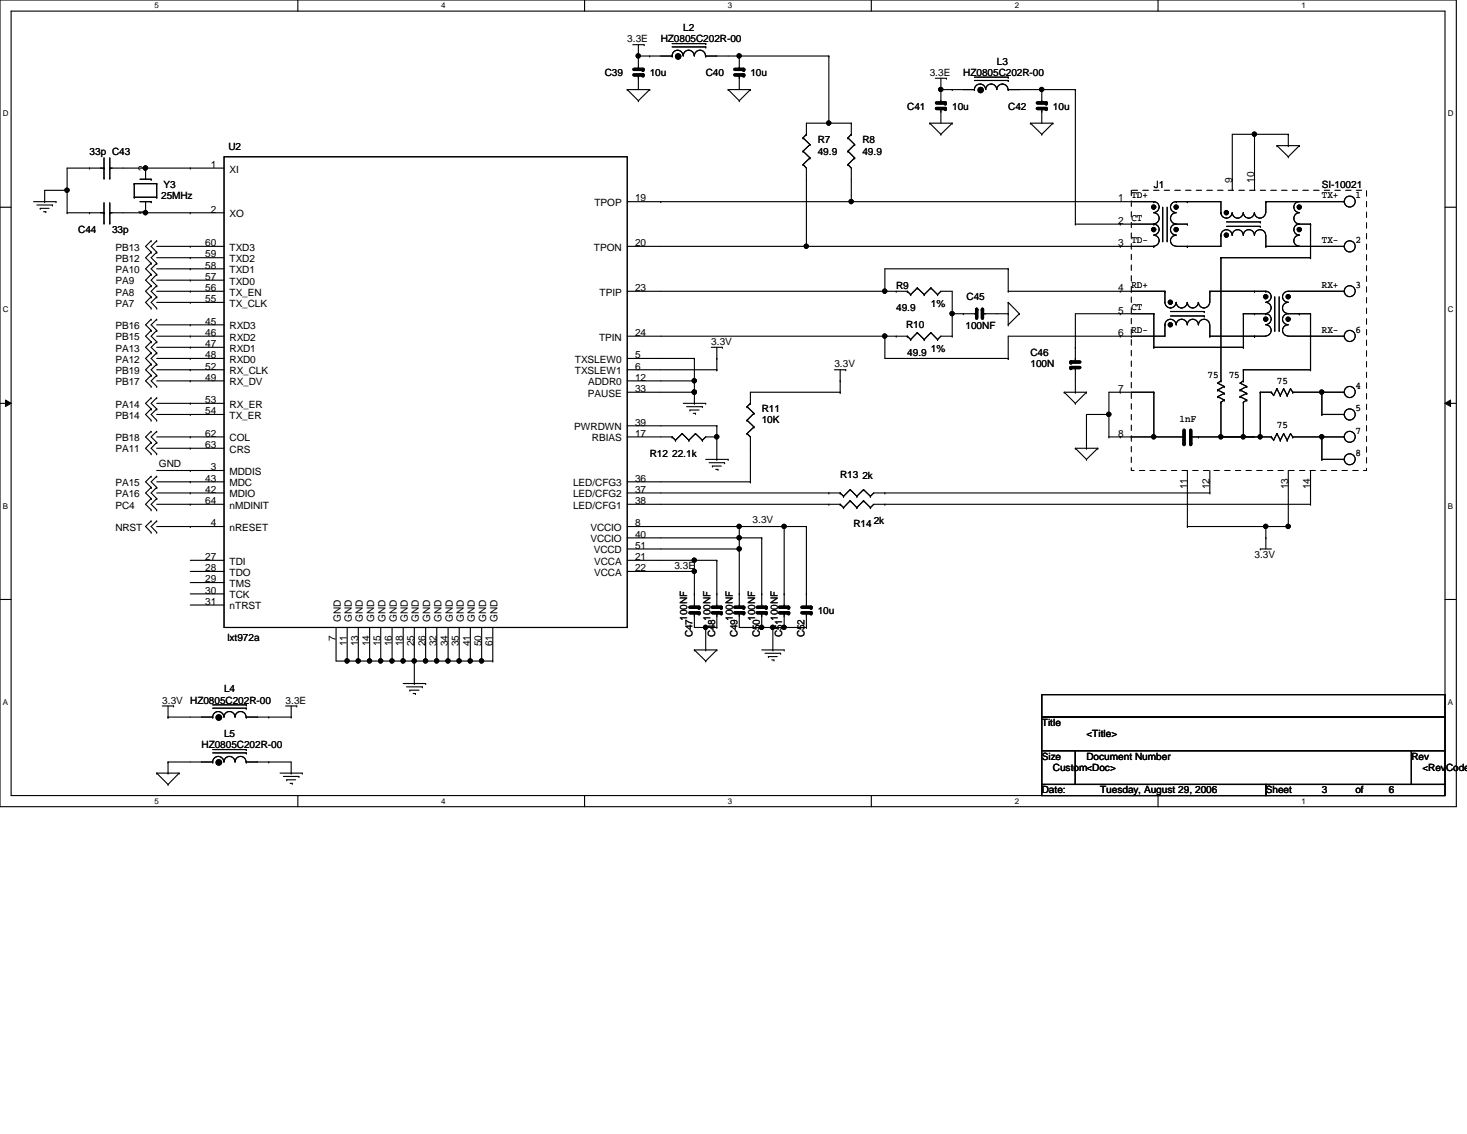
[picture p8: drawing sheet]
<svg xmlns="http://www.w3.org/2000/svg" width="279mm" height="216mm" viewBox="0 0 279 216" stroke-linecap="round" stroke-linejoin="round" font-family="sans-serif">
<path d="M0 0h277.4v153.6h-277.4zM2.1 2.1h273.1v149.4h-273.1z" fill="none" stroke="#000" stroke-width=".21"/>
<g fill="#fff">
<path d="M29.4 .2h.8v1.7h-.8z"/>
<path d="M29.4 151.7h.8v1.7h-.8z"/>
</g>
<path d="M56.7 0v2.1M56.7 151.5v2.1" fill="none" stroke="#000" stroke-width=".21"/>
<g fill="#fff">
<path d="M84 .2h.8v1.7h-.8z"/>
<path d="M84 151.7h.8v1.7h-.8z"/>
</g>
<path d="M111.3 0v2.1M111.3 151.5v2.1" fill="none" stroke="#000" stroke-width=".21"/>
<g fill="#fff">
<path d="M138.6 .2h.8v1.7h-.8z"/>
<path d="M138.6 151.7h.8v1.7h-.8z"/>
</g>
<path d="M165.9 0v2.1M165.9 151.5v2.1" fill="none" stroke="#000" stroke-width=".21"/>
<g fill="#fff">
<path d="M193.3 .2h.8v1.7h-.8z"/>
<path d="M193.3 151.7h.8v1.7h-.8z"/>
</g>
<path d="M220.6 0v2.1M220.6 151.5v2.1" fill="none" stroke="#000" stroke-width=".21"/>
<g fill="#fff">
<path d="M247.9 .2h.8v1.7h-.8z"/>
<path d="M247.9 151.7h.8v1.7h-.8z"/>
<path d="M.6 20.8h1v1.7h-1z"/>
<path d="M275.8 20.8h1v1.7h-1z"/>
<path d="M.6 58.1h1v1.7h-1z"/>
<path d="M275.8 58.1h1v1.7h-1z"/>
</g>
<path d="M0 39.5h2.1M275.2 39.5h2.1" fill="none" stroke="#000" stroke-width=".21"/>
<g fill="#fff">
<path d="M.6 95.5h.9v1.7h-.9z"/>
<path d="M275.8 95.5h.9v1.7h-.9z"/>
</g>
<path d="M0 76.8h2.1M275.2 76.8h2.1" fill="none" stroke="#000" stroke-width=".21"/>
<path d="M1.1 76.2l1 .6-1 .6zM275.2 76.8l1.1-.6v1.2z" fill="#000"/>
<path d="M1.1 76.2l1 .6-1 .6zM275.2 76.8l1.1-.6v1.2z" fill="none" stroke="#000" stroke-width=".19"/>
<g fill="#fff">
<path d="M.6 132.8h.9v1.7h-.9z"/>
<path d="M275.8 132.8h.9v1.7h-.9z"/>
</g>
<g fill="none" stroke="#000" stroke-width=".21">
<path d="M119.5 17.1h.1M119.5 17.1h4.2M119.5 17.1l2.1 2.1M120.5 8.5h2.2M121.6 10.7h.1M121.6 19.2h.1M121.6 13.2h.1M121.6 14.3h.1M121.6 10.7h6.4M121.6 8.5v4.7M121.6 14.3v2.8M122.7 8.5h.1"/>
<path d="M123.7 10.7h.1M123.7 17.1h.1M123.7 17.1l-2.1 2.1M128 10.7h.1M128 8.9h6.4M128 8.3h6.4M130.1 10.6a1.04 1.04 0 0 0-1.1-1 1.04 1.04 0 0 0-1 1.1M132.2 10.6a1.04 1.04 0 0 0-1.1-1 1.04 1.04 0 0 0-1 1.1M134.4 10.6a1.06 1.06 0 0 0-1.1-1 1.06 1.06 0 0 0-1.1 1.1M134.4 10.7h.1M134.4 8.9h.1M134.4 8.3h.1"/>
<path d="M134.4 10.7h23.5M138.7 17.1h.1M138.7 17.1h4.2M138.7 17.1l2.1 2.1M140.8 10.7h.1M140.8 19.2h.1M140.8 13.2h.1M140.8 14.3h.1M140.8 10.7v2.5M140.8 14.3v2.8M142.9 17.1h.1M142.9 17.1l-2.1 2.1"/>
<path d="M157.9 10.7h.1M157.9 10.7v12.8M178.1 14.9h2.2M179.2 17.1h.1M179.2 19.6h.1M179.2 17.1h6.4M179.2 14.9v4.7M180.3 14.9h.1M181.4 17.1h.1M185.6 17.1a1.06 1.06 0 0 1 1-1.1 1.06 1.06 0 0 1 1.1 1.1M185.6 17.1h.1M185.6 15.3h6.4"/>
<path d="M185.6 14.7h6.4M187.7 17.1a1.04 1.04 0 0 1 1.1-1.1 1.04 1.04 0 0 1 1 1.1M189.9 17.1a1.06 1.06 0 0 1 1-1.1 1.06 1.06 0 0 1 1.1 1.1M192 17.1h.1M192 15.3h.1M192 14.7h.1M192 17.1h12.8M198.4 17.1h.1M198.4 19.6h.1M198.4 17.1v2.5M204.8 17.1h.1M204.8 17.1v25.6"/>
<path d="M6.4 38.4h4.3M7 39h3M7.7 39.7h.1M7.7 39.7h1.7M8.5 38.4h.1M10 39h.1M10.7 38.4h.1M12.8 36.2h.1M12.8 36.2h-4.3v2.2M17.1 32h.1M19.8 33.9h.1M19.8 32h.1"/>
<path d="M19.8 32h-7v8.5M19.8 30.1v3.8M19.8 38.6v3.9M20.9 32h.1M20.9 33.9h.1M20.9 32h21.8M20.9 30.1v3.8M20.9 38.6v3.9M25.6 35h.1M25.6 37.5h.1M25.6 37.5h4.2M25.6 35h4.2"/>
<path d="M25.6 35v2.5M26.7 38.4h2.1M26.7 34.1h2.1M27.7 32h.1M27.7 32v2.1M27.7 38.4v2.1M28.8 38.4h.1M28.8 34.1h.1M29.8 37.5h.1M29.8 35h.1M29.8 35v2.5M36.2 32h.1"/>
<path d="M42.7 29.8h76.8v89.7h-76.8zM119.5 38.4h100.3M125.9 38.4h.1M153 26.2h.1M153 28.8h.1M153 31.3h.1M153 31.3l.6 .7v14.9M153 26.2l1.3 1.3M153 28.8l1.3 1.3M153.6 25.6h.1M153.6 25.6l-.6 .6M154.3 27.5h.1"/>
<path d="M154.3 30.1h.1M154.3 27.5l-1.3 1.3M154.3 30.1l-1.3 1.2M157.9 23.5h.1M161.5 26.2h.1M161.5 28.8h.1M161.5 31.3h.1M161.5 31.3l.6 .7v6.4M161.5 26.2l1.3 1.3M161.5 28.8l1.3 1.3M162.1 23.5h.1M162.1 38.4h.1"/>
<path d="M162.1 25.6h.1M162.1 23.5h-8.5v2.1M162.1 23.5v2.1M162.1 25.6l-.6 .6M162.8 27.5h.1M162.8 30.1h.1M162.8 27.5l-1.3 1.3M162.8 30.1l-1.3 1.2M177.1 23.5h.1M177.1 23.5h4.3M177.1 23.5l2.1 2.1M179.2 25.6h.1"/>
<path d="M179.2 20.7h.1M179.2 20.7v2.8M181.4 23.5h.1M181.4 23.5l-2.2 2.1M196.3 23.5h.1M196.3 23.5h4.2M196.3 23.5l2.1 2.1M198.4 25.6h.1M198.4 20.7h.1M198.4 20.7v2.8M200.5 23.5h.1M200.5 23.5l-2.1 2.1"/>
<path d="M219.8 38.4a1.04 1.04 0 0 1 1 1 1.04 1.04 0 0 1-1 1.1M219.8 38.4h.1M221.4 39.5v6.3M222.3 39.5v6.3M224 38.4a1.04 1.04 0 0 0-1.1 1 1.04 1.04 0 0 0 1.1 1.1M224 38.4h.1M224 38.4h8.5v2.1M226.1 38.4h.1M234.7 34.1h.1M238.9 34.1h.1M238.9 25.6h.1M238.9 25.6v10.6"/>
<path d="M241.1 38.4h.1M241.1 38.4h14.9M241.1 38.4v2.1M243.2 27.7h.1M243.2 27.7h4.3M243.2 27.7l2.2 2.1M245.4 25.6h.1M245.4 27.7h.1M245.4 29.8h.1M245.4 25.6h-10.7v10.6M245.4 25.6v2.1M247.5 27.7h.1"/>
<path d="M247.5 38.4a1.04 1.04 0 0 0-1.1 1 1.04 1.04 0 0 0 1.1 1.1M247.5 27.7l-2.1 2.1M256 38.4h.1M8.3 40.3h.4M8.7 40.3h.1M12.8 40.5h.1M12.8 40.5h7M17.1 40.5h.1M19.8 42.5h.1M19.8 40.5h.1M20.9 40.5h.1M20.9 42.5h.1"/>
<path d="M20.9 40.5h21.8M27.7 40.5h.1M28.8 45.8h.1M28.8 48h.1M28.8 50.1h.1M28.8 52.2h.1M28.8 54.4h.1M28.8 56.5h.1M28.8 58.7h.1M28.8 45.8l-1.1 1.1 1.1 1.1M28.8 48l-1.1 1.1 1.1 1M28.8 50.1l-1.1 1.1 1.1 1"/>
<path d="M28.8 52.2l-1.1 1.1 1.1 1.1M28.8 54.4l-1.1 1.1 1.1 1M28.8 56.5l-1.1 1.1 1.1 1.1M29.8 45.8h.1M29.8 48h.1M29.8 50.1h.1M29.8 52.2h.1M29.8 54.4h.1M29.8 56.5h.1M29.8 58.7h.1M29.8 46.9h12.9M29.8 49.1h12.9"/>
<path d="M29.8 51.2h12.9M29.8 53.3h12.9M29.8 55.5h12.9M29.8 57.6h12.9M29.8 45.8l-1 1.1 1 1.1M29.8 48l-1 1.1 1 1M29.8 50.1l-1 1.1 1 1M29.8 52.2l-1 1.1 1 1.1M29.8 54.4l-1 1.1 1 1M29.8 56.5l-1 1.1 1 1.1M36.2 46.9h.1M36.2 49.1h.1"/>
<path d="M36.2 51.2h.1M36.2 53.3h.1M36.2 55.5h.1M36.2 57.6h.1M36.2 40.5h.1M119.5 46.9h100.3M119.5 55.5h53.3M153.6 46.9h.1M168.5 55.5h.1M170.7 55.5h.1M172.8 55.5h.1M172.8 55.5l.6 .6"/>
<path d="M173.4 56.1h.1M174.7 54.8h.1M174.7 54.8l-1.3 1.3M174.7 54.8l1.3 1.3M176 56.1h.1M177.3 54.8h.1M177.3 54.8l-1.3 1.3M177.3 54.8l1.3 1.3M178.6 56.1h.1M178.6 56.1l.6-.6h2.2v8.5M181.4 59.7h.1M181.4 59.7h4.6"/>
<path d="M183.5 59.7h.1M186 59.7h.1M187.1 59.7h.1M187.1 59.7h4.9M192 51.2h.1M192 59.7h.1M192 55.5h.1M192 57.6h.1M192 51.2h-23.5v4.3M192 55.5h29.9M192 51.2v4.3M192 57.6v4.2"/>
<path d="M192 57.6l2.1 2.1M194.1 59.7h.1M194.1 59.7l-2.1 2.1M204.8 42.7h.1M204.8 42.7h15M213.4 59.7h.1M213.4 42.7h.1M213.4 55.5h.1M213.4 46.9h.1M215.5 55.5h.1M219.8 40.5a1.06 1.06 0 0 1 1 1.1 1.06 1.06 0 0 1-1 1M219.8 42.7a1.04 1.04 0 0 1 1 1 1.04 1.04 0 0 1-1 1"/>
<path d="M219.8 44.8a1.04 1.04 0 0 1 1 1 1.04 1.04 0 0 1-1 1.1M219.8 42.7h.1M219.8 46.9h.1M219.8 59.7h.1M219.8 59.7h-15v9.2M219.8 59.7v6.4M221.4 45.8h.1M221.9 55.5v2.1a1.06 1.06 0 0 0 1 1 1.06 1.06 0 0 0 1.1-1M221.9 55.5h.1M222.3 45.8h.1M222.9 59.3h6.5M224 40.5a1.06 1.06 0 0 0-1.1 1 1.06 1.06 0 0 0 1.1 1.1"/>
<path d="M224 44.8a1.04 1.04 0 0 0-1.1 1 1.04 1.04 0 0 0 1.1 1.1M224 57.6a1.04 1.04 0 0 0 1.1 1 1.04 1.04 0 0 0 1-1M226.1 42.7h-2.1a1.04 1.04 0 0 0-1.1 1 1.04 1.04 0 0 0 1.1 1M226.1 46.9h.1M226.1 42.7h.1M226.1 57.6a1.04 1.04 0 0 0 1.1 1 1.04 1.04 0 0 0 1-1M228.3 57.6a1.06 1.06 0 0 0 1 1 1.06 1.06 0 0 0 1.1-1M229.4 59.3h.1M230.4 55.5h.1M230.4 55.5h10.7M230.4 55.5v2.1M232.5 40.5a1.06 1.06 0 0 0 1.1 1 1.06 1.06 0 0 0 1.1-1"/>
<path d="M232.5 44.8a1.06 1.06 0 0 1 1.1-1.1 1.06 1.06 0 0 1 1.1 1.1M232.5 40.5h.1M232.5 44.8h.1M232.5 49.1h.1M232.5 44.8v2.1h-8.5M232.5 49.1h17.1M232.5 49.1v23.4M233.6 42.2h6.4M233.6 43.1h6.4M234.7 40.5a1.04 1.04 0 0 0 1 1 1.04 1.04 0 0 0 1.1-1M234.7 44.8a1.04 1.04 0 0 1 1-1.1 1.04 1.04 0 0 1 1.1 1.1M236.8 40.5a1.04 1.04 0 0 0 1 1 1.04 1.04 0 0 0 1.1-1"/>
<path d="M236.8 44.8a1.04 1.04 0 0 1 1-1.1 1.04 1.04 0 0 1 1.1 1.1M236.8 59.7h.1M236.8 59.7h4.3M236.8 59.7v6.4M238.9 40.5a1.06 1.06 0 0 0 1.1 1 1.06 1.06 0 0 0 1-1M238.9 44.8a1.06 1.06 0 0 1 1.1-1.1 1.06 1.06 0 0 1 1 1.1M238.9 55.5h.1M238.9 59.7h.1M240 42.2h.1M240 43.1h.1M241.1 46.9h.1M241.1 59.7a1.04 1.04 0 0 1 1 1.1 1.04 1.04 0 0 1-1 1"/>
<path d="M241.1 59.7h.1M241.1 57.6a1.06 1.06 0 0 1 1 1 1.06 1.06 0 0 1-1 1.1M241.1 55.5a1.04 1.04 0 0 1 1 1 1.04 1.04 0 0 1-1 1M241.1 55.5h.1M241.1 46.9h14.9M241.1 44.8v2.1M242.8 56.5v6.4M243.6 56.5v6.4M245.4 57.6a1.06 1.06 0 0 0-1.1 1 1.06 1.06 0 0 0 1 1.1M247.5 59.7h.1M247.5 40.5a1.06 1.06 0 0 0-1.1 1.1 1.06 1.06 0 0 0 1.1 1M247.5 44.8a1.04 1.04 0 0 0-1.1 1 1.04 1.04 0 0 0 1.1 1.1"/>
<path d="M249.6 59.7h-4.2a1.04 1.04 0 0 0-1.1 1 1.04 1.04 0 0 0 1 1.1M249.6 59.7h.1M249.6 42.7h-2.1a1.04 1.04 0 0 0-1.1 1 1.04 1.04 0 0 0 1.1 1M249.6 42.7h.1M249.6 49.1h.1M249.6 42.7v6.4M249.6 59.7v10.7M256 46.9h.1M256 55.5h-10.6a1.04 1.04 0 0 0-1.1 1 1.04 1.04 0 0 0 1 1M256 55.5h.1M28.8 60.8h.1M28.8 62.9h.1"/>
<path d="M28.8 65.1h.1M28.8 67.2h.1M28.8 69.3h.1M28.8 71.5h.1M28.8 73.6h.1M28.8 75.7h.1M28.8 77.9h.1M28.8 60.8l-1.1 1 1.1 1.1M28.8 62.9l-1.1 1.1 1.1 1.1M28.8 65.1l-1.1 1 1.1 1.1M28.8 67.2l-1.1 1 1.1 1.1M28.8 69.3l-1.1 1.1 1.1 1.1"/>
<path d="M28.8 71.5l-1.1 1 1.1 1.1M28.8 75.7l-1.1 1.1 1.1 1.1M28.8 77.9l-1.1 1 1.1 1.1M29.8 60.8h.1M29.8 62.9h.1M29.8 65.1h.1M29.8 67.2h.1M29.8 69.3h.1M29.8 71.5h.1M29.8 73.6h.1M29.8 75.7h.1M29.8 77.9h.1"/>
<path d="M29.8 61.8h12.9M29.8 64h12.9M29.8 66.1h12.9M29.8 68.2h12.9M29.8 70.4h12.9M29.8 72.5h12.9M29.8 76.8h12.9M29.8 78.9h12.9M29.8 60.8l-1 1 1 1.1M29.8 62.9l-1 1.1 1 1.1M29.8 65.1l-1 1 1 1.1M29.8 67.2l-1 1 1 1.1"/>
<path d="M29.8 69.3l-1 1.1 1 1.1M29.8 71.5l-1 1 1 1.1M29.8 75.7l-1 1.1 1 1.1M29.8 77.9l-1 1 1 1.1M36.2 61.8h.1M36.2 64h.1M36.2 66.1h.1M36.2 68.2h.1M36.2 70.4h.1M36.2 72.5h.1M36.2 76.8h.1M36.2 78.9h.1"/>
<path d="M119.5 64h53.3M119.5 68.2h12.7M119.5 70.4h17M119.5 72.5h12.7M119.5 74.7h12.7M130.1 76.8h4.3M130.8 77.4h3M131.4 78.1h.1M131.4 78.1h1.7M132 78.7h.5M132.2 68.2h.1M132.2 72.5h.1"/>
<path d="M132.2 74.7h.1M132.2 76.8h.1M132.2 68.2v8.6M132.5 78.7h.1M133.8 77.4h.1M134.4 76.8h.1M135.5 66.1h2.1M136.5 70.4h.1M136.5 68.2h.1M136.5 66.1v4.3M137.6 66.1h.1M142.3 77.4h.1"/>
<path d="M142.3 77.4l1.3 1.3M142.9 76.8h.1M142.9 76.8l-.6 .6M143.6 78.7h.1M143.6 78.7l-1.3 1.3M158.9 70.4h2.2M160 74.7h.1M160 72.5h.1M160 74.7h-17.1v2.1M160 70.4v4.3M161.1 70.4h.1M168.5 64h.1"/>
<path d="M168.5 64v4.2h23.5M170.7 64h.1M172.8 64h.1M172.8 64l.6 .6M173.4 64.6h.1M174.7 63.3h.1M174.7 63.3l-1.3 1.3M174.7 63.3l1.3 1.3M176 64.6h.1M177.3 63.3h.1M177.3 63.3l-1.3 1.3M177.3 63.3l1.3 1.3"/>
<path d="M178.6 64.6h.1M181.4 64h.1M181.4 64h-2.2l-.6 .6M192 68.2h.1M192 61.8h.1M202.7 74.7h.1M202.7 74.7h4.2M202.7 74.7l2.1 2.1M204.8 74.7h.1M204.8 66.1h.1M204.8 76.8h.1M204.8 70h.1"/>
<path d="M204.8 68.9h.1M204.8 70v4.7M206.9 74.7h.1M206.9 74.7l-2.1 2.1M211.2 78.9h.1M211.2 78.9h-4.3v6.4M213.4 74.7h.1M213.4 64h.1M215.5 64h.1M219.8 66.1h.1M219.8 74.7h.1M219.8 66.1h17"/>
<path d="M219.8 74.7h-8.6v8.5M219.8 74.7v8.5M221.9 61.8a1.06 1.06 0 0 1 1-1 1.06 1.06 0 0 1 1.1 1M221.9 61.8h.1M221.9 61.8v2.2h-29.9v4.2M222.9 60.2h6.5M224 61.8a1.04 1.04 0 0 1 1.1-1 1.04 1.04 0 0 1 1 1M226.1 61.8a1.04 1.04 0 0 1 1.1-1 1.04 1.04 0 0 1 1 1M228.3 61.8a1.06 1.06 0 0 1 1-1 1.06 1.06 0 0 1 1.1 1M229.4 60.2h.1M230.4 64h.1M230.4 64h10.7"/>
<path d="M230.4 61.8v2.2M231.9 74.3h.1M231.9 75.5h.1M231.9 75.5l1.3 .7M231.9 74.3l1.3 .6M232.5 72.5h.1M232.5 76.6h.1M232.5 76.6v6.6M232.5 72.5l-.6 .4 1.3 .7M233.2 73.6h.1M233.2 76.2h.1M233.2 74.9h.1"/>
<path d="M233.2 73.6l-1.3 .7M233.2 74.9l-1.3 .6M233.2 76.2l-.7 .4M236.2 74.3h.1M236.2 75.5h.1M236.2 75.5l1.2 .7M236.2 74.3l1.2 .6M236.8 72.5h.1M236.8 76.6h.1M236.8 66.1h.1M236.8 70.4h.1M236.8 70.4h12.8"/>
<path d="M236.8 72.5l-.6 .4 1.2 .7M236.8 70.4v2.1M236.8 76.6v6.6M237.4 73.6h.1M237.4 76.2h.1M237.4 74.9h.1M237.4 73.6l-1.2 .7M237.4 74.9l-1.2 .6M237.4 76.2l-.6 .4M238.9 64h.1M240 74.7h.1M240 74.7h2.1"/>
<path d="M240 74.7v8.5M241.1 61.8a1.06 1.06 0 0 1 1 1.1 1.06 1.06 0 0 1-1 1.1M242.1 74.7h.1M242.8 62.9h.1M243.2 74h.1M243.2 74l-.6 1.3-.5-.6M243.2 74l.6 1.3M243.6 62.9h.1M243.8 75.3h.1M244.5 74h.1M244.5 74l-.7 1.3M244.5 74l.7 1.3"/>
<path d="M245.2 75.3h.1M245.4 61.8a1.06 1.06 0 0 0-1.1 1.1 1.06 1.06 0 0 0 1 1.1M245.4 64h10.6M245.8 74h.1M245.8 74l-.6 1.3M245.8 74l.4 .7M246.2 74.7h.1M246.2 74.7h9.8M249.6 70.4h.1M251.8 78.9h.1M251.8 78.9h4.2M251.8 74.7v4.2"/>
<path d="M256 78.9h.1M256 74.7h.1M256 64h.1M28.8 80h.1M28.8 82.1h.1M28.8 84.2h.1M28.8 86.4h.1M28.8 90.7h.1M28.8 92.8h.1M28.8 94.9h.1M28.8 97.1h.1M28.8 99.2h.1"/>
<path d="M28.8 82.1l-1.1 1.1 1.1 1M28.8 84.2l-1.1 1.1 1.1 1.1M28.8 90.7l-1.1 1 1.1 1.1M28.8 92.8l-1.1 1.1 1.1 1M28.8 94.9l-1.1 1.1 1.1 1.1M28.8 99.2l-1.1 1 1.1 1.1M29.8 80h.1M29.8 82.1h.1M29.8 84.2h.1M29.8 86.4h.1M29.8 90.7h.1M29.8 92.8h.1"/>
<path d="M29.8 94.9h.1M29.8 97.1h.1M29.8 99.2h.1M29.8 83.2h12.9M29.8 85.3h12.9M29.8 89.6h12.9M29.8 91.7h12.9M29.8 93.9h12.9M29.8 96h12.9M29.8 82.1l-1 1.1 1 1M29.8 84.2l-1 1.1 1 1.1M29.8 90.7l-1 1 1 1.1"/>
<path d="M29.8 92.8l-1 1.1 1 1M29.8 94.9l-1 1.1 1 1.1M29.8 99.2l-1 1 1 1.1M36.2 83.2h.1M36.2 85.3h.1M36.2 89.6h.1M36.2 91.7h.1M36.2 93.9h.1M36.2 96h.1M119.5 83.2h8.5M119.5 91.7h23.4M119.5 93.9h40.5"/>
<path d="M119.5 96h40.5M119.5 81.1h17M128 83.2h.1M128 83.2l.7 .6M128.7 83.8h.1M129.9 82.5h.1M129.9 82.5l-1.2 1.3M129.9 82.5l1.3 1.3M131.2 83.8h.1M132.5 82.5h.1M132.5 82.5l-1.3 1.3M132.5 82.5l1.3 1.3"/>
<path d="M133.8 83.8h.1M134.4 87.5h4.3M135 88.1h3M135.7 88.7h.1M135.7 88.7h1.7M136.3 89.4h.4M136.5 81.1h.1M136.5 83.2h.1M136.5 87.5h.1M136.5 83.2h-2.1l-.6 .6M136.5 81.1v6.4M136.7 89.4h.1"/>
<path d="M138 88.1h.1M138.7 87.5h.1M142.3 80h.1M142.3 82.5h.1M142.3 82.5l.6 .7v8.5M142.3 80l1.3 1.3M142.9 91.7h.1M143.6 81.3h.1M143.6 81.3l-1.3 1.2M157.9 96h.1M157.9 93.9h.1M160 93.9h.1"/>
<path d="M160 96h.1M160 93.9l.7 .6M160 96l.7 .6M160.7 94.5h.1M160.7 96.6h.1M161.9 93.2h.1M161.9 95.3h.1M161.9 93.2l-1.2 1.3M161.9 93.2l1.3 1.3M161.9 95.3l-1.2 1.3M161.9 95.3l1.3 1.3M163.2 94.5h.1"/>
<path d="M163.2 96.6h.1M164.5 93.2h.1M164.5 95.3h.1M164.5 93.2l-1.3 1.3M164.5 93.2l1.3 1.3M164.5 95.3l-1.3 1.3M164.5 95.3l1.3 1.3M165.8 94.5h.1M165.8 96.6h.1M168.5 96h.1M168.5 93.9h.1M204.8 85.3h.1"/>
<path d="M204.8 85.3h4.3M204.8 85.3l2.1 2.2M206.9 85.3h.1M206.9 87.5h.1M209.1 85.3h.1M209.1 85.3l-2.2 2.2M211.2 83.2h.1M211.2 83.2h14.5M213.4 83.2h.1M215.5 83.2h.1M219.8 83.2h.1M226.1 89.6v10.6"/>
<path d="M226.8 83.2h.1M226.8 83.2h15.3M228.3 83.2h.1M230.4 93.9h.1M230.4 93.9h-64l-.6 .6M230.4 89.6v4.3M232.5 83.2h.1M236.8 83.2h.1M240 83.2h.1M242.1 83.2h.1M243.2 82.5h.1M243.2 82.5l.6 1.3"/>
<path d="M243.2 82.5l-.6 1.3-.5-.6M243.8 83.8h.1M244.5 82.5h.1M244.5 82.5l-.7 1.3M244.5 82.5l.7 1.3M245.2 83.8h.1M245.4 89.6v10.6M245.8 82.5h.1M245.8 82.5l.4 .7M245.8 82.5l-.6 1.3M246.2 83.2h.1M246.2 83.2h9.8"/>
<path d="M249.6 96h.1M249.6 96h-83.2l-.6 .6M249.6 89.6v6.4M251.8 87.5h.1M251.8 87.5h4.2M251.8 83.2v4.3M256 87.5h.1M256 83.2h.1M0 114.1h2.1M28.8 101.3h.1M29.8 101.3h.1M29.8 100.2h12.9"/>
<path d="M36.2 100.2h.1M36.2 106.7h6.5M36.2 108.8h6.5M36.2 110.9h6.5M36.2 113.1h6.5M36.2 115.2h6.5M64 119.5v6.4h29.9M66.1 119.5v6.4M68.2 119.5v6.4M70.4 119.5v6.4M72.5 119.5v6.4M74.7 119.5v6.4"/>
<path d="M76.8 119.5v6.4M78.9 119.5v10.6M81.1 119.5v6.4M83.2 119.5v6.4M85.3 119.5v6.4M87.5 119.5v6.4M89.6 119.5v6.4M91.7 119.5v6.4M93.9 119.5v6.4M119.5 100.2h34.1M119.5 104.5h21.3M119.5 106.7h17"/>
<path d="M119.5 108.8h12.7M119.5 102.4h25.6M132.2 106.7h.1M132.2 108.8h.1M132.2 113.1h.1M132.2 115.6h.1M132.2 116.7h.1M132.2 116.7v2.8h4.3M132.2 106.7v8.9M134.4 119.5h.1M134.4 119.5v4.2M136.5 119.5h.1"/>
<path d="M136.5 113.1h.1M136.5 106.7h.1M136.5 115.6h.1M136.5 116.7h.1M136.5 106.7v8.9M136.5 116.7v2.8M140.8 104.5h.1M140.8 100.2h.1M140.8 102.4h.1M140.8 113.1h.1M140.8 115.6h.1M140.8 116.7h.1"/>
<path d="M140.8 116.7v2.8h12.8M140.8 100.2v15.4M145.1 113.1h.1M145.1 119.5h.1M145.1 102.4h.1M145.1 115.6h.1M145.1 116.7h.1M145.1 102.4v13.2M145.1 116.7v2.8M147.2 119.5h.1M147.2 119.5v4.2M149.4 119.5h.1"/>
<path d="M149.4 113.1h.1M149.4 100.2h.1M149.4 115.6h.1M149.4 116.7h.1M149.4 100.2v15.4M149.4 116.7v2.8M153.6 113.1h.1M153.6 100.2h.1M153.6 119.5h.1M153.6 115.6h.1M153.6 116.7h.1M153.6 100.2v15.4"/>
<path d="M153.6 116.7v2.8M226.1 100.2h.1M226.1 100.2h19.3M240 104.5h.1M240 104.5h2.1M241.1 100.2h.1M241.1 102.4h.1M241.1 100.2v4.3M245.4 100.2h.1M275.2 114.1h2.1M30.9 134.4h2.2M32 136.5h.1"/>
<path d="M32 136.5h8.5M32 134.4v2.1M33.1 134.4h.1M40.5 136.5a1.06 1.06 0 0 1 1.1-1 1.06 1.06 0 0 1 1 1M40.5 136.5h.1M40.5 134.8h6.4M40.5 134.2h6.4M42.7 136.5a1.04 1.04 0 0 1 1-1 1.04 1.04 0 0 1 1 1M44.8 136.5a1.04 1.04 0 0 1 1-1 1.04 1.04 0 0 1 1.1 1M46.9 136.5h.1M46.9 134.8h.1M46.9 134.2h.1"/>
<path d="M46.9 136.5h8.6M51.2 136.5h.1M54.4 134.4h2.1M55.5 136.5h.1M55.5 134.4v2.1M56.5 134.4h.1M66.1 125.9h.1M68.2 125.9h.1M70.4 125.9h.1M72.5 125.9h.1M74.7 125.9h.1M76.8 125.9h.1"/>
<path d="M76.8 130.1h4.3M77.4 130.8h3M78.1 131.4h.1M78.1 131.4h1.7M78.7 132h.4M78.9 130.1h.1M78.9 125.9h.1M79.1 132h.1M80.4 130.8h.1M81.1 125.9h.1M81.1 130.1h.1M83.2 125.9h.1"/>
<path d="M85.3 125.9h.1M87.5 125.9h.1M89.6 125.9h.1M91.7 125.9h.1M93.9 125.9h.1M132.2 123.7h.1M132.2 123.7h4.3M132.2 123.7l2.2 2.2M134.4 123.7h.1M134.4 125.9h.1M136.5 123.7h.1M136.5 123.7l-2.1 2.2"/>
<path d="M145.1 123.7h4.3M145.7 124.4h3M146.3 125h.1M146.3 125h1.7M147 125.6h.4M147.2 123.7h.1M147.4 125.6h.1M148.7 124.4h.1M149.4 123.7h.1M198.4 132.2h76.8v4.3h-76.8zM198.4 136.5h76.8v6.4h-76.8zM29.8 147.2h.1"/>
<path d="M29.8 147.2h4.3M29.8 147.2l2.2 2.2M32 147.2h.1M32 145.1h.1M32 149.4h.1M32 145.1h8.5M32 145.1v2.1M34.1 147.2h.1M34.1 147.2l-2.1 2.2M40.5 145.1a1.06 1.06 0 0 1 1.1-1.1 1.06 1.06 0 0 1 1 1.1M40.5 145.1h.1M40.5 143.3h6.4"/>
<path d="M40.5 142.7h6.4M42.7 145.1a1.04 1.04 0 0 1 1-1.1 1.04 1.04 0 0 1 1 1.1M44.8 145.1a1.04 1.04 0 0 1 1-1.1 1.04 1.04 0 0 1 1.1 1.1M46.9 145.1h.1M46.9 143.3h.1M46.9 142.7h.1M46.9 145.1h8.6v2.1M51.2 145.1h.1M53.3 147.2h4.3M54 147.8h2.9M54.6 148.5h.1M54.6 148.5h1.7"/>
<path d="M55.2 149.1h.5M55.5 147.2h.1M55.7 149.1h.1M56.9 147.8h.1M57.6 147.2h.1M198.4 142.9h6.4v6.5h-6.4zM198.4 149.4h42.7v2.1h-42.7zM204.8 142.9h64v6.5h-64zM241.1 149.4h34.1v2.1h-34.1zM268.8 142.9h6.4v6.5h-6.4z"/>
<circle cx="121.6" cy="10.6" r=".4"/>
<circle cx="129.2" cy="10.7" r=".51"/>
<circle cx="140.8" cy="10.6" r=".4"/>
<circle cx="179.2" cy="17" r=".4"/>
<circle cx="186.8" cy="17.1" r=".51"/>
<circle cx="198.4" cy="17" r=".4"/>
<circle cx="12.8" cy="36.2" r=".4"/>
<circle cx="27.7" cy="32" r=".4"/>
<circle cx="157.8" cy="23.4" r=".4"/>
<circle cx="162.1" cy="38.4" r=".4"/>
<circle cx="219.7" cy="39.4" r=".4"/>
<circle cx="224" cy="39.4" r=".4"/>
<circle cx="238.9" cy="25.5" r=".4"/>
<circle cx="247.5" cy="39.4" r=".4"/>
<circle cx="257.1" cy="38.4" r="1.04"/>
<circle cx="27.7" cy="40.5" r=".4"/>
<circle cx="153.6" cy="46.9" r=".4"/>
<circle cx="168.5" cy="55.4" r=".4"/>
<circle cx="181.3" cy="59.7" r=".4"/>
<circle cx="219.7" cy="43.7" r=".4"/>
<circle cx="222.9" cy="57.5" r=".4"/>
<circle cx="224" cy="43.7" r=".4"/>
<circle cx="233.6" cy="40.5" r=".4"/>
<circle cx="233.6" cy="44.8" r=".4"/>
<circle cx="241.1" cy="56.5" r=".4"/>
<circle cx="245.3" cy="56.5" r=".4"/>
<circle cx="247.5" cy="43.7" r=".4"/>
<circle cx="257.1" cy="46.9" r="1.05"/>
<circle cx="257.1" cy="55.4" r="1.04"/>
<circle cx="132.2" cy="72.5" r=".4"/>
<circle cx="132.2" cy="74.6" r=".4"/>
<circle cx="168.5" cy="64" r=".4"/>
<circle cx="211.2" cy="78.9" r=".4"/>
<circle cx="222.9" cy="61.8" r=".4"/>
<circle cx="241.1" cy="60.8" r=".4"/>
<circle cx="245.3" cy="60.8" r=".4"/>
<circle cx="251.7" cy="74.6" r=".4"/>
<circle cx="257.1" cy="74.6" r="1.05"/>
<circle cx="257.1" cy="64" r="1.05"/>
<circle cx="257.1" cy="78.9" r="1.05"/>
<circle cx="136.5" cy="83.2" r=".4"/>
<circle cx="219.7" cy="83.2" r=".4"/>
<circle cx="232.5" cy="83.2" r=".4"/>
<circle cx="236.8" cy="83.2" r=".4"/>
<circle cx="240" cy="83.2" r=".4"/>
<circle cx="251.7" cy="83.2" r=".4"/>
<circle cx="257.1" cy="83.2" r="1.04"/>
<circle cx="257.1" cy="87.4" r="1.04"/>
<circle cx="132.2" cy="106.7" r=".4"/>
<circle cx="132.2" cy="108.8" r=".4"/>
<circle cx="134.4" cy="119.4" r=".4"/>
<circle cx="140.8" cy="104.5" r=".4"/>
<circle cx="140.8" cy="102.4" r=".4"/>
<circle cx="140.8" cy="100.2" r=".4"/>
<circle cx="145.1" cy="119.4" r=".4"/>
<circle cx="147.2" cy="119.4" r=".4"/>
<circle cx="149.3" cy="100.2" r=".4"/>
<circle cx="149.3" cy="119.4" r=".4"/>
<circle cx="241.1" cy="100.2" r=".4"/>
<circle cx="245.3" cy="100.2" r=".4"/>
<circle cx="41.7" cy="136.6" r=".52"/>
<circle cx="66.1" cy="125.8" r=".4"/>
<circle cx="68.2" cy="125.8" r=".4"/>
<circle cx="70.4" cy="125.8" r=".4"/>
<circle cx="72.5" cy="125.8" r=".4"/>
<circle cx="74.7" cy="125.8" r=".4"/>
<circle cx="76.8" cy="125.8" r=".4"/>
<circle cx="78.9" cy="125.8" r=".4"/>
<circle cx="81" cy="125.8" r=".4"/>
<circle cx="83.2" cy="125.8" r=".4"/>
<circle cx="85.3" cy="125.8" r=".4"/>
<circle cx="87.4" cy="125.8" r=".4"/>
<circle cx="89.6" cy="125.8" r=".4"/>
<circle cx="91.7" cy="125.8" r=".4"/>
<circle cx="41.7" cy="145.2" r=".52"/>
</g>
<g fill="#000">
<circle cx="121.6" cy="10.6" r=".4"/>
<circle cx="129.2" cy="10.7" r=".51"/>
<circle cx="140.8" cy="10.6" r=".4"/>
<circle cx="179.2" cy="17" r=".4"/>
<circle cx="186.8" cy="17.1" r=".51"/>
<circle cx="198.4" cy="17" r=".4"/>
<circle cx="12.8" cy="36.2" r=".4"/>
<circle cx="27.7" cy="32" r=".4"/>
<circle cx="157.8" cy="23.4" r=".4"/>
<circle cx="162.1" cy="38.4" r=".4"/>
<circle cx="219.7" cy="39.4" r=".4"/>
<circle cx="224" cy="39.4" r=".4"/>
<circle cx="238.9" cy="25.5" r=".4"/>
<circle cx="247.5" cy="39.4" r=".4"/>
<circle cx="27.7" cy="40.5" r=".4"/>
<circle cx="153.6" cy="46.9" r=".4"/>
<circle cx="168.5" cy="55.4" r=".4"/>
<circle cx="181.3" cy="59.7" r=".4"/>
<circle cx="219.7" cy="43.7" r=".4"/>
<circle cx="222.9" cy="57.5" r=".4"/>
<circle cx="224" cy="43.7" r=".4"/>
<circle cx="233.6" cy="40.5" r=".4"/>
<circle cx="233.6" cy="44.8" r=".4"/>
<circle cx="241.1" cy="56.5" r=".4"/>
<circle cx="245.3" cy="56.5" r=".4"/>
<circle cx="247.5" cy="43.7" r=".4"/>
<circle cx="132.2" cy="72.5" r=".4"/>
<circle cx="132.2" cy="74.6" r=".4"/>
<circle cx="168.5" cy="64" r=".4"/>
<circle cx="211.2" cy="78.9" r=".4"/>
<circle cx="222.9" cy="61.8" r=".4"/>
<circle cx="241.1" cy="60.8" r=".4"/>
<circle cx="245.3" cy="60.8" r=".4"/>
<circle cx="251.7" cy="74.6" r=".4"/>
<circle cx="136.5" cy="83.2" r=".4"/>
<circle cx="219.7" cy="83.2" r=".4"/>
<circle cx="232.5" cy="83.2" r=".4"/>
<circle cx="236.8" cy="83.2" r=".4"/>
<circle cx="240" cy="83.2" r=".4"/>
<circle cx="251.7" cy="83.2" r=".4"/>
<circle cx="132.2" cy="106.7" r=".4"/>
<circle cx="132.2" cy="108.8" r=".4"/>
<circle cx="134.4" cy="119.4" r=".4"/>
<circle cx="140.8" cy="104.5" r=".4"/>
<circle cx="140.8" cy="102.4" r=".4"/>
<circle cx="140.8" cy="100.2" r=".4"/>
<circle cx="145.1" cy="119.4" r=".4"/>
<circle cx="147.2" cy="119.4" r=".4"/>
<circle cx="149.3" cy="100.2" r=".4"/>
<circle cx="149.3" cy="119.4" r=".4"/>
<circle cx="241.1" cy="100.2" r=".4"/>
<circle cx="245.3" cy="100.2" r=".4"/>
<circle cx="41.7" cy="136.6" r=".52"/>
<circle cx="66.1" cy="125.8" r=".4"/>
<circle cx="68.2" cy="125.8" r=".4"/>
<circle cx="70.4" cy="125.8" r=".4"/>
<circle cx="72.5" cy="125.8" r=".4"/>
<circle cx="74.7" cy="125.8" r=".4"/>
<circle cx="76.8" cy="125.8" r=".4"/>
<circle cx="78.9" cy="125.8" r=".4"/>
<circle cx="81" cy="125.8" r=".4"/>
<circle cx="83.2" cy="125.8" r=".4"/>
<circle cx="85.3" cy="125.8" r=".4"/>
<circle cx="87.4" cy="125.8" r=".4"/>
<circle cx="89.6" cy="125.8" r=".4"/>
<circle cx="91.7" cy="125.8" r=".4"/>
<circle cx="41.7" cy="145.2" r=".52"/>
</g>
<g fill="none" stroke="#000" stroke-width=".63">
<path d="M120.7 13.2h1.8M120.7 14.3h1.8M140 13.2h1.6M140 14.3h1.6M178.4 19.6h1.6M197.6 19.6h1.7M178.4 20.7h1.6M197.6 20.7h1.7M186 58.9v1.7M187.1 58.9v1.7M204 68.9h1.7M204 70h1.7"/>
<path d="M225.5 81.9v2.6M226.8 81.9v2.6M131.4 115.6h1.7M131.4 116.7h1.7M135.7 115.6h1.7M135.7 116.7h1.7M140 115.6h1.6M140 116.7h1.6M144.2 115.6h1.7M144.2 116.7h1.7M148.5 115.6h1.7M148.5 116.7h1.7"/>
<path d="M152.7 115.6h1.8M152.7 116.7h1.8"/>
</g>
<g fill="#000">
<circle cx="122.5" cy="13.2" r=".32"/>
<circle cx="122.5" cy="14.3" r=".32"/>
<circle cx="141.6" cy="13.2" r=".32"/>
<circle cx="141.6" cy="14.3" r=".32"/>
<circle cx="180" cy="19.6" r=".32"/>
<circle cx="199.3" cy="19.6" r=".32"/>
<circle cx="180" cy="20.7" r=".32"/>
<circle cx="199.3" cy="20.7" r=".32"/>
<circle cx="186" cy="58.9" r=".32"/>
<circle cx="187.1" cy="58.9" r=".32"/>
<circle cx="204" cy="70" r=".32"/>
<circle cx="204" cy="68.9" r=".32"/>
<circle cx="225.5" cy="84.5" r=".32"/>
<circle cx="226.8" cy="84.5" r=".32"/>
<circle cx="133.1" cy="115.6" r=".32"/>
<circle cx="133.1" cy="116.7" r=".32"/>
<circle cx="137.4" cy="115.6" r=".32"/>
<circle cx="137.4" cy="116.7" r=".32"/>
<circle cx="141.6" cy="115.6" r=".32"/>
<circle cx="141.6" cy="116.7" r=".32"/>
<circle cx="145.9" cy="116.7" r=".32"/>
<circle cx="145.9" cy="115.6" r=".32"/>
<circle cx="150.2" cy="116.7" r=".32"/>
<circle cx="150.2" cy="115.6" r=".32"/>
<circle cx="154.5" cy="115.6" r=".32"/>
<circle cx="154.5" cy="116.7" r=".32"/>
</g>
<path d="M215.5 36.2h44.8v53.4h-44.8z" fill="none" stroke="#fff" stroke-width=".19" stroke-dasharray="1 1 1 1 1 1 1 1"/>
<path d="M215.5 36.2h44.8v53.4h-44.8z" fill="none" stroke="#000" stroke-width=".19" stroke-dasharray="1 1 1 1 1 1 1 1"/>
<g font-size="1.9">
<text x="130.1" y="5.9">L2</text>
<text x="119.5" y="8.1">3.3E</text>
<text x="125.9" y="8.1">HZ0805C202R-00</text>
<text x="115.2" y="14.5">C39</text>
<text x="123.7" y="14.5">10u</text>
<text x="134.4" y="14.5">C40</text>
<text x="142.9" y="14.5">10u</text>
<text x="177.1" y="14.5">3.3E</text>
<text x="183.5" y="14.5">HZ0805C202R-00</text>
<text x="189.9" y="12.4">L3</text>
<text x="172.8" y="20.9">C41</text>
<text x="181.4" y="20.9">10u</text>
<text x="192" y="20.9">C42</text>
<text x="200.5" y="20.9">10u</text>
<text x="17.1" y="29.4">33p C43</text>
<text x="43.5" y="28.6">U2</text>
<text x="155.7" y="27.3">R7</text>
<text x="155.7" y="29.4">49.9</text>
<text x="164.3" y="27.3">R8</text>
<text x="164.3" y="29.4">49.9</text>
<text x="27.7" y="32.6" transform="rotate(-90 27.7 32.6)">2</text>
<text x="31.1" y="35.8">Y3</text>
<text x="40.1" y="32">1</text>
<text x="43.7" y="32.9">XI</text>
<text x="219.8" y="35.8">J1</text>
<text x="234.7" y="34.8" transform="rotate(-90 234.7 34.8)">9</text>
<text x="238.9" y="34.8" transform="rotate(-90 238.9 34.8)">10</text>
<text x="251.8" y="35.8">SI-10021</text>
<text x="27.7" y="40.9" transform="rotate(-90 27.7 40.9)">1</text>
<text x="30.7" y="37.9">25MHz</text>
<text x="40.1" y="40.5">2</text>
<text x="43.7" y="41.4">XO</text>
<text x="113.2" y="39.2">TPOP</text>
<text x="120.9" y="38.4">19</text>
<text x="212.9" y="38.4">1</text>
<text x="215.5" y="37.7">TD+</text>
<text x="215.5" y="42">CT</text>
<text x="251.8" y="37.7">TX+</text>
<text x="258.1" y="37.7">1</text>
<text x="14.9" y="44.4">C44</text>
<text x="21.3" y="44.4">33p</text>
<text x="22" y="47.8">PB13</text>
<text x="39.1" y="46.9">60</text>
<text x="43.7" y="47.8">TXD3</text>
<text x="113.1" y="47.8">TPON</text>
<text x="120.9" y="46.9">20</text>
<text x="212.9" y="46.9">3</text>
<text x="212.9" y="42.6">2</text>
<text x="215.5" y="46.3">TD-</text>
<text x="251.8" y="46.3">TX-</text>
<text x="258.1" y="46.3">2</text>
<text x="22" y="49.9">PB12</text>
<text x="22" y="52">PA10</text>
<text x="39.1" y="49">59</text>
<text x="39.1" y="51.1">58</text>
<text x="39.1" y="53.3">57</text>
<text x="43.7" y="49.9">TXD2</text>
<text x="43.7" y="52">TXD1</text>
<text x="22" y="54.1">PA9</text>
<text x="22" y="56.3">PA8</text>
<text x="22" y="58.4">PA7</text>
<text x="39.1" y="55.4">56</text>
<text x="39.1" y="57.5">55</text>
<text x="43.7" y="54.2">TXD0</text>
<text x="43.7" y="56.3">TX_EN</text>
<text x="43.7" y="58.4">TX_CLK</text>
<text x="114.2" y="56.3">TPIP</text>
<text x="120.9" y="55.4">23</text>
<text x="170.7" y="55">R9</text>
<text x="170.7" y="59.3">49.9</text>
<text x="177.3" y="58.4">1%</text>
<text x="184.1" y="57.1">C45</text>
<text x="212.9" y="55.4">4</text>
<text x="212.9" y="59.7">5</text>
<text x="215.5" y="54.8">RD+</text>
<text x="215.5" y="59.1">CT</text>
<text x="251.8" y="54.8">RX+</text>
<text x="258.1" y="54.8">3</text>
<text x="22" y="62.7">PB16</text>
<text x="22" y="64.8">PB15</text>
<text x="39.1" y="61.8">45</text>
<text x="39.1" y="64">46</text>
<text x="43.7" y="62.7">RXD3</text>
<text x="43.7" y="64.9">RXD2</text>
<text x="114.1" y="64.9">TPIN</text>
<text x="120.9" y="64">24</text>
<text x="135.5" y="65.7">3.3V</text>
<text x="172.6" y="62.5">R10</text>
<text x="183.9" y="62.7">100NF</text>
<text x="212.9" y="64">6</text>
<text x="215.5" y="63.3">RD-</text>
<text x="251.8" y="63.3">RX-</text>
<text x="258.1" y="63.3">6</text>
<text x="22" y="67">PA13</text>
<text x="22" y="69.1">PA12</text>
<text x="22" y="71.2">PB19</text>
<text x="39.1" y="66.1">47</text>
<text x="39.1" y="68.2">48</text>
<text x="39.1" y="70.4">52</text>
<text x="43.7" y="67">RXD1</text>
<text x="43.7" y="69.1">RXD0</text>
<text x="43.7" y="71.2">RX_CLK</text>
<text x="109.5" y="69.1">TXSLEW0</text>
<text x="109.5" y="71.2">TXSLEW1</text>
<text x="120.9" y="68.2">5</text>
<text x="120.9" y="70.4">6</text>
<text x="158.9" y="69.9">3.3V</text>
<text x="172.8" y="67.8">49.9</text>
<text x="177.3" y="67">1%</text>
<text x="196.3" y="67.8">C46</text>
<text x="196.3" y="69.9">100N</text>
<text x="230" y="71.9">75</text>
<text x="234" y="71.9">75</text>
<text x="22" y="73.4">PB17</text>
<text x="22" y="77.6">PA14</text>
<text x="39.1" y="72.5">49</text>
<text x="39.1" y="76.8">53</text>
<text x="43.7" y="73.4">RX_DV</text>
<text x="43.7" y="77.6">RX_ER</text>
<text x="112" y="75.5">PAUSE</text>
<text x="112" y="73.4">ADDR0</text>
<text x="120.9" y="72.5">12</text>
<text x="120.9" y="74.6">33</text>
<text x="212.9" y="74.6">7</text>
<text x="243.2" y="73.2">75</text>
<text x="258.1" y="74">4</text>
<text x="22" y="79.8">PB14</text>
<text x="39.1" y="78.9">54</text>
<text x="39.1" y="83.1">62</text>
<text x="43.7" y="79.8">TX_ER</text>
<text x="109.3" y="81.9">PWRDWN</text>
<text x="120.9" y="83.1">17</text>
<text x="120.9" y="81">39</text>
<text x="145.1" y="78.5">R11</text>
<text x="145.1" y="80.6">10K</text>
<text x="212.9" y="83.1">8</text>
<text x="224.7" y="80.4">1nF</text>
<text x="243.2" y="81.5">75</text>
<text x="258.1" y="78.3">5</text>
<text x="258.1" y="82.5">7</text>
<text x="22" y="84">PB18</text>
<text x="22" y="86.1">PA11</text>
<text x="30.3" y="88.9">GND</text>
<text x="39.1" y="85.3">63</text>
<text x="40.1" y="89.5">3</text>
<text x="43.7" y="84">COL</text>
<text x="43.7" y="86.2">CRS</text>
<text x="112.7" y="84">RBIAS</text>
<text x="123.7" y="87">R12 22.1k</text>
<text x="258.1" y="86.8">8</text>
<text x="22" y="92.6">PA15</text>
<text x="22" y="94.7">PA16</text>
<text x="39.1" y="91.7">43</text>
<text x="39.1" y="93.8">42</text>
<text x="39.1" y="96">64</text>
<text x="43.7" y="90.4">MDDIS</text>
<text x="43.7" y="92.6">MDC</text>
<text x="43.7" y="94.7">MDIO</text>
<text x="109.1" y="92.6">LED/CFG3</text>
<text x="109.1" y="94.7">LED/CFG2</text>
<text x="120.9" y="91.7">36</text>
<text x="120.9" y="93.8">37</text>
<text x="120.9" y="96">38</text>
<text x="160" y="91.1">R13</text>
<text x="164.3" y="91.3">2k</text>
<text x="226.1" y="93.2" transform="rotate(-90 226.1 93.2)">11</text>
<text x="230.4" y="93.2" transform="rotate(-90 230.4 93.2)">12</text>
<text x="245.3" y="93.2" transform="rotate(-90 245.3 93.2)">13</text>
<text x="249.6" y="93.2" transform="rotate(-90 249.6 93.2)">14</text>
<text x="22" y="96.8">PC4</text>
<text x="22" y="101.1">NRST</text>
<text x="40.1" y="100.2">4</text>
<text x="43.7" y="96.9">nMDINIT</text>
<text x="43.7" y="101.1">nRESET</text>
<text x="109.1" y="96.9">LED/CFG1</text>
<text x="112.4" y="101.1">VCCIO</text>
<text x="120.9" y="100.2">8</text>
<text x="143.3" y="99.6">3.3V</text>
<text x="162.6" y="100.2">R14</text>
<text x="166.4" y="99.8">2k</text>
<text x="39.1" y="106.6">27</text>
<text x="43.7" y="107.5">TDI</text>
<text x="112.4" y="103.3">VCCIO</text>
<text x="113.1" y="105.4">VCCD</text>
<text x="113.2" y="107.5">VCCA</text>
<text x="120.9" y="106.6">21</text>
<text x="120.9" y="102.4">40</text>
<text x="120.9" y="104.5">51</text>
<text x="238.9" y="106.2">3.3V</text>
<text x="39.1" y="108.8">28</text>
<text x="39.1" y="110.9">29</text>
<text x="39.1" y="113">30</text>
<text x="43.7" y="109.6">TDO</text>
<text x="43.7" y="111.8">TMS</text>
<text x="43.7" y="113.9">TCK</text>
<text x="113.2" y="109.6">VCCA</text>
<text x="120.9" y="108.8">22</text>
<text x="128.4" y="108.4">3.3E</text>
<text x="39.1" y="115.1">31</text>
<text x="43.7" y="116">nTRST</text>
<text x="64.9" y="118.4" transform="rotate(-90 64.9 118.4)">GND</text>
<text x="67" y="118.4" transform="rotate(-90 67 118.4)">GND</text>
<text x="69.1" y="118.4" transform="rotate(-90 69.1 118.4)">GND</text>
<text x="71.3" y="118.4" transform="rotate(-90 71.3 118.4)">GND</text>
<text x="73.4" y="118.4" transform="rotate(-90 73.4 118.4)">GND</text>
<text x="75.6" y="118.4" transform="rotate(-90 75.6 118.4)">GND</text>
<text x="77.7" y="118.4" transform="rotate(-90 77.7 118.4)">GND</text>
<text x="79.8" y="118.4" transform="rotate(-90 79.8 118.4)">GND</text>
<text x="82" y="118.4" transform="rotate(-90 82 118.4)">GND</text>
<text x="84.1" y="118.4" transform="rotate(-90 84.1 118.4)">GND</text>
<text x="86.2" y="118.4" transform="rotate(-90 86.2 118.4)">GND</text>
<text x="88.3" y="118.4" transform="rotate(-90 88.3 118.4)">GND</text>
<text x="90.5" y="118.4" transform="rotate(-90 90.5 118.4)">GND</text>
<text x="92.6" y="118.4" transform="rotate(-90 92.6 118.4)">GND</text>
<text x="94.7" y="118.4" transform="rotate(-90 94.7 118.4)">GND</text>
<text x="130.9" y="118.2" transform="rotate(-90 130.9 118.2)">100NF</text>
<text x="135.3" y="118.2" transform="rotate(-90 135.3 118.2)">100NF</text>
<text x="139.6" y="118.2" transform="rotate(-90 139.6 118.2)">100NF</text>
<text x="143.8" y="118.2" transform="rotate(-90 143.8 118.2)">100NF</text>
<text x="148.1" y="118.2" transform="rotate(-90 148.1 118.2)">100NF</text>
<text x="155.7" y="116.9">10u</text>
<text x="43.3" y="122">lxt972a</text>
<text x="64" y="122" transform="rotate(-90 64 122)">7</text>
<text x="66.1" y="123.1" transform="rotate(-90 66.1 123.1)">11</text>
<text x="68.2" y="123.1" transform="rotate(-90 68.2 123.1)">13</text>
<text x="70.4" y="123.1" transform="rotate(-90 70.4 123.1)">14</text>
<text x="72.5" y="123.1" transform="rotate(-90 72.5 123.1)">15</text>
<text x="74.6" y="123.1" transform="rotate(-90 74.6 123.1)">16</text>
<text x="76.8" y="123.1" transform="rotate(-90 76.8 123.1)">18</text>
<text x="78.9" y="123.1" transform="rotate(-90 78.9 123.1)">25</text>
<text x="81" y="123.1" transform="rotate(-90 81 123.1)">26</text>
<text x="83.1" y="123.1" transform="rotate(-90 83.1 123.1)">32</text>
<text x="85.3" y="123.1" transform="rotate(-90 85.3 123.1)">34</text>
<text x="87.4" y="123.1" transform="rotate(-90 87.4 123.1)">35</text>
<text x="89.5" y="123.1" transform="rotate(-90 89.5 123.1)">41</text>
<text x="91.7" y="123.1" transform="rotate(-90 91.7 123.1)">50</text>
<text x="93.8" y="123.1" transform="rotate(-90 93.8 123.1)">61</text>
<text x="131.9" y="121.4" transform="rotate(-90 131.9 121.4)">C47</text>
<text x="136.2" y="121.4" transform="rotate(-90 136.2 121.4)">C48</text>
<text x="140.5" y="121.4" transform="rotate(-90 140.5 121.4)">C49</text>
<text x="144.7" y="121.4" transform="rotate(-90 144.7 121.4)">C50</text>
<text x="149" y="121.4" transform="rotate(-90 149 121.4)">C51</text>
<text x="153.2" y="121.4" transform="rotate(-90 153.2 121.4)">C52</text>
<text x="42.7" y="131.8">L4</text>
<text x="30.9" y="133.9">3.3V</text>
<text x="36.2" y="133.9">HZ0805C202R-00</text>
<text x="54.4" y="133.9">3.3E</text>
<text x="38.4" y="142.5">HZ0805C202R-00</text>
<text x="42.7" y="140.4">L5</text>
<text x="198.4" y="138.2">Title</text>
<text x="206.9" y="140.4">&lt;Title&gt;</text>
<text x="198.4" y="144.6">Size</text>
<text x="200.5" y="146.8">Custom&lt;Doc&gt;</text>
<text x="206.9" y="144.6">Document Number</text>
<text x="268.8" y="144.6">Rev</text>
<text x="270.9" y="146.8">&lt;RevCode&gt;</text>
<text x="198.4" y="151">Date:</text>
<text x="209.5" y="151">Tuesday, August 29, 2006</text>
<text x="241.1" y="151">Sheet</text>
<text x="251.8" y="151">3</text>
<text x="258.1" y="151">of</text>
<text x="264.5" y="151">6</text>
</g>
<g font-size="1.5">
<text x="29.4" y="1.6">5</text>
<text x="84" y="1.6">4</text>
<text x="138.6" y="1.6">3</text>
<text x="193.3" y="1.6">2</text>
<text x="247.9" y="1.6">1</text>
<text x=".6" y="22.1">D</text>
<text x="275.8" y="22.1">D</text>
<text x=".6" y="59.5">C</text>
<text x="275.8" y="59.5">C</text>
<text x=".6" y="96.8">B</text>
<text x="275.8" y="96.8">B</text>
<text x=".6" y="134.2">A</text>
<text x="275.8" y="134.2">A</text>
<text x="29.4" y="153">5</text>
<text x="84" y="153">4</text>
<text x="138.6" y="153">3</text>
<text x="193.3" y="153">2</text>
<text x="247.9" y="153">1</text>
</g>
</svg>
